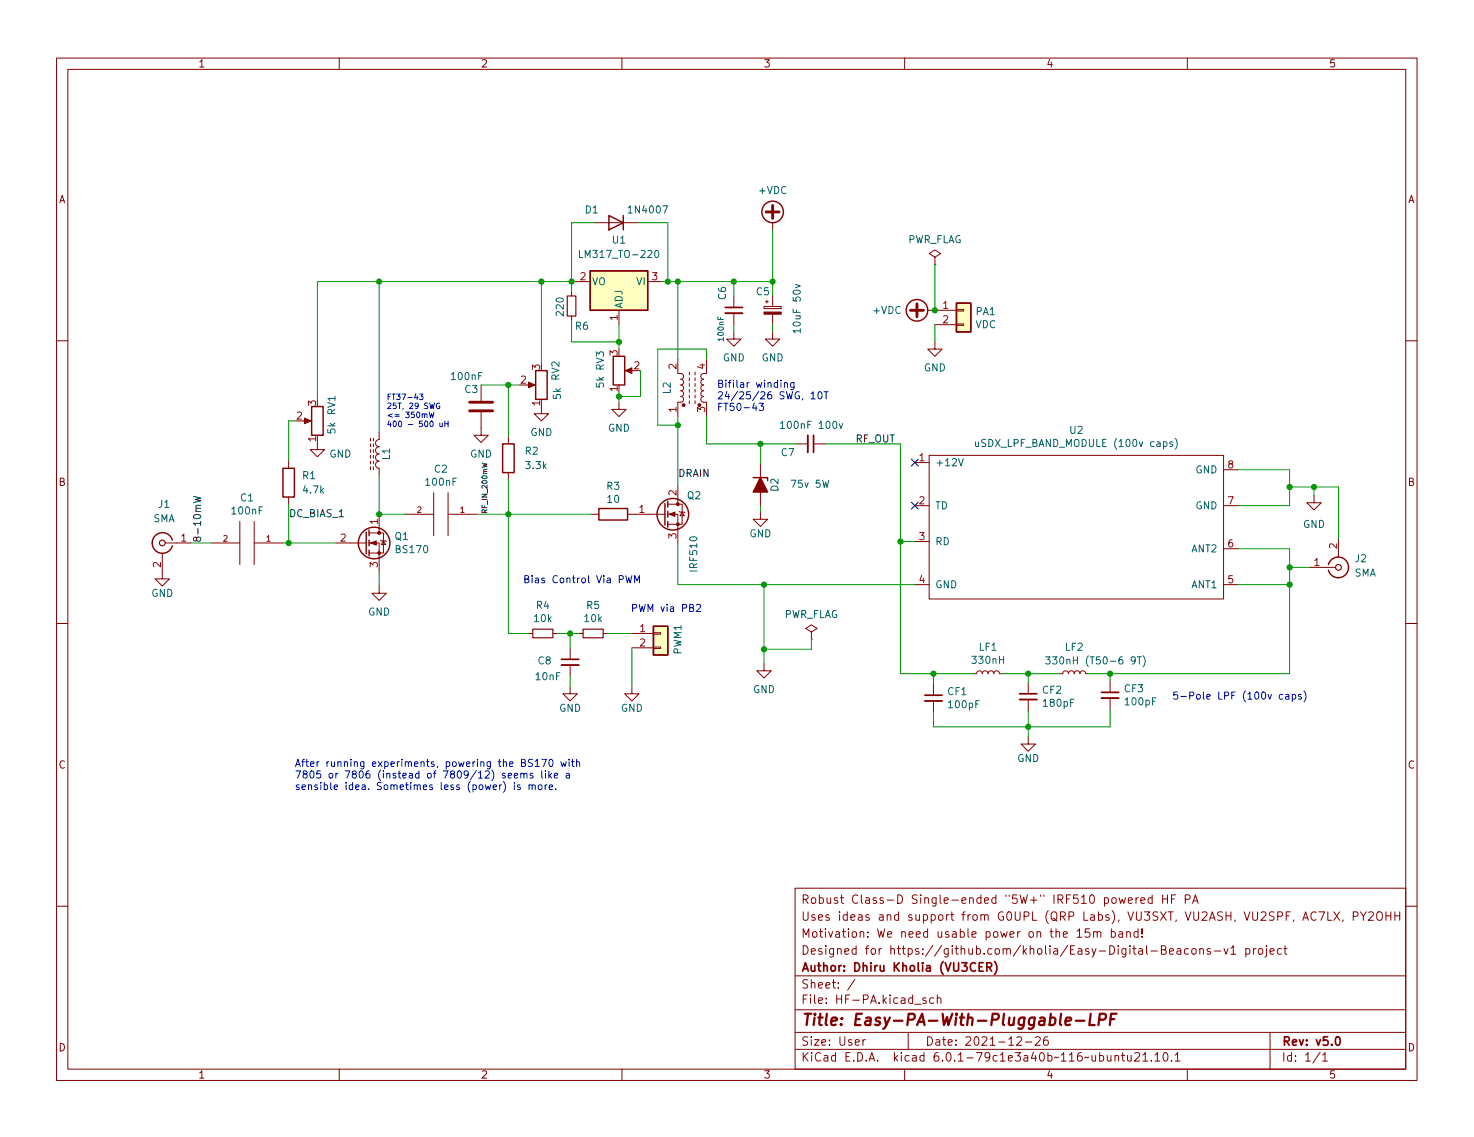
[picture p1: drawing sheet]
<svg xmlns="http://www.w3.org/2000/svg" width="261mm" height="201mm" viewBox="0 0 261 201" stroke-linecap="round" stroke-linejoin="round" font-family="sans-serif">
<g fill="none" stroke="#840000" stroke-width=".18">
<path d="M10 10.3h240.6v180.8h-240.6zM12 12.3h236.6v176.8h-236.6zM60 10.3v2M110 10.3v2M160 10.3v2M210 10.3v2M105.2 39.4h7.6M136.7 39.4v1.3M101.1 51.6v.7M101.1 55.9v.8M101.9 49.8h2.5M109.5 54.9v2.5"/>
<path d="M114.6 49.8h2.5M129.8 58.7v1.3h1.3l-1.3 1.2-1.3-1.2h1.3M129.8 52.3v2.1M129.8 55.4v2M135.1 54.2h3.1v.4h-3.1zM135.4 53.4h.5M135.6 53.1v.5M136.7 58.7v1.3h1.2l-1.2 1.2-1.3-1.2h1.3M136.7 52.3v1.9M136.7 55.6v1.8M164.1 54.9h5.1M165.4 45.5l1-.7-1-.6-1.1 .6 1.1 .7v1.3"/>
<path d="M165.4 46.8h.1M165.4 57.4h3.8M169.2 57.3h1.2v.2h-1.2zM169.2 54.8h1.2v.2h-1.2zM10 60.3h2M53.6 74.4h1M56.1 78.2v1.3h1.3l-1.3 1.3-1.2-1.3h1.2M65.5 77.5v.5M65.5 78.5v.5M65.5 79.5v.5M66 77.5v.5M66 78.5v.5"/>
<path d="M66 79.5v.5M67.1 76.5v1.2a.64 .64 0 0 0-.7 .7 .64 .64 0 0 0 .7 .6 .64 .64 0 0 0-.7 .6 .64 .64 0 0 0 .7 .7 .64 .64 0 0 0-.7 .6 .64 .64 0 0 0 .7 .7 .64 .64 0 0 0-.7 .6 .64 .64 0 0 0 .7 .6v1.3M85.1 72.9v4.1h1.3l-1.3 1.2-1.3-1.2h1.3M85.1 68.1v2.8M89.9 77.2v1.3M93.2 68.1h1M95.8 71.9v1.3h1.2l-1.2 1.2-1.3-1.2h1.3M109.5 71.1v1.3h1.2l-1.2 1.3-1.3-1.3h1.3M111 65.5h1M119.9 63.5v2.6h.7l.3 .5-.1 .3-.4 .2 .3 .1 .2 .3-.1 .4-.4 .2 .4 .2 .1 .4-.2 .3-.3 .1 .4 .2 .1 .4-.2 .3-.3 .1 .4 .2 .1 .4-.3 .4h-.7v2.6M121.9 65.8v.5M121.9 66.8v.5"/>
<path d="M121.9 67.8v.5M121.9 68.9v.5M121.9 69.9v.5M121.9 70.9v.5M122.9 65.8v.5M122.9 66.8v.5M122.9 67.8v.5M122.9 68.9v.5M122.9 69.9v.5M122.9 70.9v.5M125 63.5v2.6h-.8l-.2 .5 .1 .3 .4 .2-.4 .1-.1 .3 .1 .4 .4 .2-.4 .1-.1 .3 .1 .4 .4 .2-.4 .1-.1 .3v.4l.5 .2-.4 .2-.1 .4 .3 .4h.7v2.6M140.8 78.5h2.1"/>
<path d="M143.9 78.5h2M165.4 60.5v1.2h1.2l-1.2 1.3-1.3-1.3h1.3M248.6 60.3h2M28.7 97.8v4.6h1.3l-1.3 1.2-1.3-1.2h1.3M29.2 96h4.6M37.3 96h5.1M42.4 92.2v7.6M45 96h5M45 92.2v7.6M51.1 81.6v1.2M51.1 87.9v1.3M59.4 96h5.4"/>
<path d="M65.3 96h1.8v5.1M65.3 94.3h2.5v3.5h-2.5M65.5 80.5v.5M65.5 81.6v.5M65.5 82.6v.5M66 80.5v.5M66 81.6v.5M66 82.6v.5M67.1 90.9v3.4M67.3 95.5l.1 .1h.8l.1 .2M67.8 95.6l.4 .7h-.8zM71.6 90.9h5.1"/>
<path d="M76.7 87.1v7.7M79.2 87.1v7.7M79.2 90.9h5.1M89.9 83.6v1.3M104.6 90.9h1.3M111 90.9h6.6M118.1 90.9h1.8v5.1M118.1 89.2h2.5v3.5h-2.5M119.9 85.9v3.3M120.1 90.4l.2 .2h.7l.2 .1M120.6 90.6l.4 .6h-.7zM134.5 90.6v1.2h1.3l-1.3 1.3-1.3-1.3h1.3"/>
<path d="M134.5 81.9v7.7M161.8 81.8h2.5M161.8 89.4h2.5M161.8 95.8h2.5M164.3 80.5h52.1v25.4h-52.1zM216.4 89.4h2.5M216.4 97h2.5M216.4 83.1h2.5M232.4 87.6v1.3h1.3l-1.3 1.3-1.3-1.3h1.3M236.7 95.3v3.3M10 110.3h2M67.1 103.6v1.3h1.2l-1.2 1.3-1.3-1.3h1.3"/>
<path d="M93.5 112h.7M97.8 112h.8M100.8 114.6v2M100.8 117.6v2.1M102.4 112h.7M106.7 112h.7M111.8 112h3.8M111.8 114.6h3.8M115.6 114.4h1.2v.3h-1.2zM115.6 111.9h1.2v.3h-1.2zM135.1 117.4v1.2h1.3l-1.3 1.3-1.2-1.3h1.2M143.5 111.8l1-.7-1-.6-1 .6 1 .7v1.2"/>
<path d="M143.5 113h.1M161.8 103.4h2.5M172.2 119.1h.5M172.7 119.1l.2-.3 .3-.2 .4 .2 .1 .3 .2-.3 .3-.2 .4 .2 .2 .3 .2-.4h.4l.2 .1 .2 .3 .1-.3 .5-.2 .3 .2 .1 .3M176.8 119.1h.5M187.5 119.1h.5M188 119.1l.1-.3 .4-.2 .3 .2 .2 .3 .1-.3 .3-.2 .4 .2 .2 .3 .2-.4h.4l.3 .1 .1 .3 .2-.3 .4-.2 .3 .2 .1 .3M192 119.1h.5M216.4 103.4h2.5M231.6 100.3h4.6M248.6 110.3h2M100.8 121.4v1.3h1.3l-1.3 1.3-1.2-1.3h1.2"/>
<path d="M111.8 121.4v1.3h1.2l-1.2 1.3-1.3-1.3h1.3M165.1 120.9v2.1M165.1 124v2M181.9 130.3v1.3h1.2l-1.2 1.3-1.3-1.3h1.3M181.9 120.7v2M181.9 123.7v2M196.3 120.4v2M196.3 123.5v2M140.6 157.1h108v32h-108zM197.9 158.8l.3 1 .3-.8 .3 .8 .3-1M199.6 159.3l.7-.2-.1-.3h-.4l-.2 .2v.7h.6M200.9 158.8v1"/>
<path d="M201.3 158.8h-.2l-.2 .2M201.8 159.3l.7-.2-.1-.3h-.4l-.2 .2v.7h.6M203.8 158.8h-.5l-.2 .2v.5l.1 .2h.6M203.8 158.3v1.5M205.6 158.3v1.5M205.6 159h.9M206.5 158.3v1.5M207.2 159h.5M207.9 158.3h-.7v1.5M209.6 159h.7l.2-.2-.1-.4-.2-.1h-.6v1.5M210.9 159.8l.5-1.5 .5 1.5M211.1 159.3h.7"/>
<path d="M10 160.3h2M140.6 178.6h108M140.6 172.6h108M151.2 173.2l-1.3 1.9M161.8 177.6h1.1M163.8 176.5h-.4l-.2 .2 .1 .2 .5 .1v.4h-.6M165.1 176.5h-.4l-.3 .2v.5l.2 .2h.5M165.8 176.6l.2-.1h.3l.1 1M165.8 176v1.5M190.5 165.8h.8M192.7 164.3h-.7l-.1 .7 .2-.2 .5 .1 .2 .2-.1 .5-.2 .2-.6-.2M193.4 164.9l.2-.1h.4l.1 1"/>
<path d="M193.4 164.8v1M194.1 165l.2-.2h.3l.1 1M196.6 164.8h.4l.3 .2v.5l-.2 .2h-.5M196.6 164.3v1.5M197.9 164.8h.6l.1 1M198.6 165.1l-.5 .1a.29 .29 0 0 0-.3 .3 .29 .29 0 0 0 .3 .3l.5-.1M199.3 164.9l.2-.1h.3l.1 1M199.3 164.8v1M201.3 164.8h-.5l-.2 .2v.5l.1 .2h.6M201.3 164.3v1.5M202 165.6v.2M202 164.3v.9"/>
<path d="M208.2 167.8h.6v1M208.8 168.1l-.5 .1a.29 .29 0 0 0-.2 .3 .29 .29 0 0 0 .2 .3l.5-.1M210.2 167.8h-.4l-.3 .2v.5l.1 .2h.6M210.9 167.8h.4l.3 .2v.5l-.3 .3-.4-.1-.1-.2v-.5zM212.2 167.9l.2-.1h.4v1M212.2 167.8v1M214.1 167.8h-.4l-.2 .2 .1 .2 .5 .1v.4h-.6M214.8 168.2h1.1M216.5 167.8l.3 1 .4-1M217.7 167.7l.4-.4v1.5M217.7 168.8h.9M220.3 167.8h.5l.3 .2v.5l-.2 .2h-.6"/>
<path d="M220.3 167.8v1.5M221.7 167.8v1M222.1 167.8h-.3l-.1 .2M222.7 167.8h.4l.2 .2v.5l-.2 .3-.4-.1-.1-.2v-.5zM224 167.8v1.2l-.3 .3M224 167.3v.1M224.6 168.3l.7-.2v-.3h-.5l-.2 .2 .1 .7h.6M226.6 167.8h-.4l-.3 .2v.5l.2 .2h.5M227.1 167.8h.5M227.3 167.3v1.2l.3 .3M233.3 161.3h1l-.7 1.5M234.8 161.3v1.5h.8"/>
<path d="M235.9 161.3l1 1.5M236.9 161.3l-1 1.5M237.6 162.7l-.2 .3M239.3 162h.8l.1-.2-.1-.4-.2-.1h-.6v1.5M240.6 161.3l.5 .7 .5-.7M241.1 162v.8M242.1 161.4l.5-.1 .2 .1 .1 .3-.9 1.1h.9M243.6 161.5a.5 .5 0 0 1 .5-.2 .5 .5 0 0 1 .4 .5v.5a.5 .5 0 0 1-.5 .5 .5 .5 0 0 1-.5-.5zM245.1 161.3v1.5M245.1 162h.9M246 161.3v1.5M246.7 162h.9"/>
<path d="M246.7 161.3v1.5M247.6 161.3v1.5M248.6 160.3h2M60 189.1v2M110 189.1v2M140.6 185.6h108M140.6 182.6h108M152.6 183.9v1M153.1 183.9h-.3l-.2 .2M160 189.1v2M160.6 182.6v3M179.8 183.5l.6-.1 .2 .1 .1 .3-.9 1.1h.9"/>
<path d="M181.3 184.3h1.2M183.1 183.5l.6-.1 .2 .1 .1 .3-.9 1.1h.9M185.3 183.4a.59 .59 0 0 0-.7 .6v.6l.1 .2 .4 .1 .2-.2 .1-.5-.1-.2-.5-.1-.2 .3M197.2 186.8l.2-.1h.4v1M197.2 186.7v1M198.3 186.7h.6M198.6 186.2v1.2l.3 .3M199.4 186.7l.1 .9 .3 .1 .3-.2M200.1 186.7v1M200.7 186.3l.6-.1 .2 .1 .1 .3-1 1.1h1M202.1 186.6l.5-.4v1.5M202.1 187.7h.9"/>
<path d="M203.6 187.5v.2M204.3 186.6l.4-.4v1.5M204.3 187.7h.8M205.9 186.2h.2a.81 .81 0 0 1 .5 .6 .81 .81 0 0 1-.3 .8l-.1 .1a.81 .81 0 0 1-.6-.7 .81 .81 0 0 1 .3-.8zM207.2 187.5v.2M207.8 186.6l.5-.4v1.5M207.8 187.7h.9M210 189.1v2M224.6 182.6v6.5M233.5 186.1l-1.3 1.9M233.9 186.6l.4-.4v1.5M233.9 187.7h.9"/>
</g>
<path d="M128.3 54.4h3M143.9 77v3M99.3 116.6h3.1M163.6 123h3M180.3 122.7h3.1M194.8 122.4h3.1M173.2 171h.5M173.9 170.3h-.7v1.5h.7M174.5 171h.8l.1-.2-.1-.4-.2-.1h-.6v1.5M174.9 171l.5 .8M175.9 170a1.72 1.72 0 0 1 0 2.3M236.4 183.4h.1a.81 .81 0 0 1 .6 .6 .81 .81 0 0 1-.3 .8l-.1 .1a.81 .81 0 0 1-.6-.7 .81 .81 0 0 1 .3-.8z" fill="none" stroke="#840000" stroke-width=".3"/>
<path d="M192.9 179.3l-.2 2h.9M197.5 179.3h-1l-.2 2M188.5 180.6l.9-.2v-.4h-.6l-.3 .2v1l.2 .1 .5-.1M190.3 180.5h1.5M194.4 180.3h.8a.55 .55 0 0 0 .4-.4 .55 .55 0 0 0-.3-.6h-.8l-.2 2M196.4 180.2h.7" fill="none" stroke="#840000" stroke-width=".4"/>
<path d="M128.3 55.4h3M142.9 77v3M99.3 117.6h3.1M163.6 124h3M180.3 123.7h3.1M194.8 123.5h3.1" fill="none" stroke="#840000" stroke-width=".33"/>
<g fill="none" stroke="#840000" stroke-width=".25">
<path d="M107.7 38.1l2.5 1.3-2.5 1.3zM110.2 38.1v2.6M104.4 47.9h10.2v7h-10.2zM169.2 53.6h2.5v5.1h-2.5zM55.1 71.9h2v5.1h-2zM88.9 78.5h2v5.1h-2zM94.7 65.5h2.1v5.1h-2.1zM108.5 63h2v5.1h-2zM30.5 95.5a1.81 1.81 0 0 0-2.8-.9 1.81 1.81 0 0 0 0 2.9 1.81 1.81 0 0 0 2.8-1M50 82.8h2.1v5.1h-2.1zM64.8 94.1v3.8M65.3 93.7v1.1"/>
<path d="M65.3 95.5v1M65.3 97.3v1M105.9 89.9h5.1v2.1h-5.1zM117.6 89v3.9M118.1 88.7v1M118.1 90.4v1.1M118.1 92.2v1M133.2 84.5h2.6v.5M234.9 99.8a1.81 1.81 0 0 1 2.8-.9 1.81 1.81 0 0 1 0 2.9 1.81 1.81 0 0 1-2.8-.9M115.6 110.8h2.5v5h-2.5z"/>
<circle cx="136.7" cy="37.5" r="1.9"/>
<circle cx="162.2" cy="54.9" r="1.9"/>
<circle cx="66.2" cy="96" r="2.79"/>
<circle cx="119" cy="90.9" r="2.79"/>
</g>
<g fill="none" stroke="#840000" stroke-width=".2">
<path d="M100.3 52.3h1.6v3.6h-1.6zM94.2 111.3h3.6v1.5h-3.6zM103.1 111.3h3.6v1.5h-3.6z"/>
<circle cx="28.7" cy="96" r=".51"/>
<circle cx="236.7" cy="100.3" r=".51"/>
</g>
<g fill="#ffffc2" stroke="#ffffc2" stroke-width=".18">
<path d="M104.4 47.9h10.2v7h-10.2z"/>
<path d="M169.2 53.6h2.5v5.1h-2.5z"/>
<path d="M115.6 110.8h2.5v5h-2.5z"/>
</g>
<g fill="none" stroke="#006464" stroke-width=".18">
<path d="M102.5 44.3v1.2h.6M115.9 44.4l.2-.1a.68 .68 0 0 1 .4 .6 .68 .68 0 0 1-.4 .6l-.2-.1-.1-.3zM140.7 50.3l.8 .3-.8 .3M141.5 58.5h-1.2l.3 .4M141.5 58.2v.7M138 74.9l.4-.4v1.3M138 75.8h.8M148.4 74.9l.3 .9 .3-.9M172.5 78.1l.1 .8 .3 .1 .2-.1M207.4 78.2l-.3-.1-.2 .2v.2l.5 .1v.3h-.5M207.9 77.5a1.46 1.46 0 0 1 0 2M169.5 81.1l.5 1.3 .4-1.3"/>
<path d="M184.9 116.2h.8l-.4 .4 .4 .2v.5l-.2 .1-.6-.1M186.2 116.2h.7l-.4 .4 .4 .2v.5l-.2 .1-.5-.1M201.1 116.2h.8M201.5 116.2v1.2M202.2 116a1.46 1.46 0 0 1 0 1.9"/>
</g>
<path d="M135.5 37.5h2.3M136.7 36.3v2.3M161 54.9h2.3M162.2 53.7v2.3M83.1 72.7h4M83.1 71.1h4" fill="none" stroke="#840000" stroke-width=".51"/>
<g fill="#840000" stroke="#840000" stroke-width=".18">
<path d="M53.8 73.9l1.2 .5-1.2 .5z"/>
<path d="M65.5 96l1-.4v.8z"/>
<path d="M93.5 67.6l1.1 .5-1.1 .5z"/>
<path d="M110.6 65.5l1.2-.5v1.1z"/>
<path d="M135.1 55.2h3.1v.4h-3.1z"/>
<path d="M118.4 90.9l1-.3v.7z"/>
<circle cx="67.1" cy="97.8" r=".25"/>
<circle cx="67.1" cy="94.3" r=".25"/>
<circle cx="120.9" cy="71.6" r=".25"/>
<circle cx="119.9" cy="92.7" r=".25"/>
<circle cx="119.9" cy="89.2" r=".25"/>
</g>
<path d="M134.5 84.5l1.3 2.5h-2.6z" fill="#840000" stroke="#840000" stroke-width=".25"/>
<path d="M34.2 87.8l1.3 .3-.9 .2 .9 .3-1.3 .3M85.2 81.9l.9 .2-.6 .2 .6 .1-.9 .3" fill="none" stroke="#0f0f0f" stroke-width=".18"/>
<g fill="none" stroke="#0000c2" stroke-width=".18">
<path d="M74.2 69.7h.6l-.3 .4 .3 .1v.4l-.2 .1-.4-.1M75.9 72.9l.2 1 .2-.7 .2 .7 .3-1M77.7 71.3a.45 .45 0 0 0-.5 .5 .45 .45 0 0 0 .6 .4v-.4h-.2M77.8 74.8v.6h.4M78.2 74.8v.7M78.7 74.5v1M78.7 74.9h.6M79.3 74.5v1M134.3 71.3h.7l-.4 .5 .4 .1v.6l-.2 .1-.5-.1M138.1 67.2v.2M138.7 67.8l.2-.1h.3l.1 .8M138.7 67.7v.8"/>
<path d="M140.4 67.7v1l-.2 .2h-.3M140.4 67.7h-.3l-.3 .2 .1 .5h.5M143.5 69.6l.3-.3v1.2M143.5 70.5h.7M144.8 69.4l.2-.1a.68 .68 0 0 1 .4 .6 .68 .68 0 0 1-.4 .6l-.2-.1-.1-.3zM145.8 69.3h.7M146.1 69.3v1.2M110.7 101.8l.3 1.3 .2-.9 .3 .9 .3-1.3M112.2 103.1v-1.3l.5 .9 .4-.9v1.3M123.2 107l.5-.1 .2 .3-.8 1h.8M89.9 137.2l.6-.1-.1-.3h-.3l-.2 .1v.6h.5M91 137.2l.6-.1-.1-.3h-.3l-.2 .1v.6h.5"/>
<path d="M91 138.4v.1M91 138.8v.9M92 138.9l-.3-.1-.2 .2 .1 .2 .4 .1v.3h-.5M92.1 136.9l.2-.1h.3l.1 .8M92.1 136.8v.8M92.7 136.9l.1-.1h.3l.1 .8M93.6 138.9l.2-.1 .3 .1v.8M93.6 138.8v.9M94.1 139l.2-.2 .3 .1 .1 .8M94.2 134.4l-.5-.1-.2 .2 .1 .3 .5 .3v.3l-.2 .2-.4-.1M94.2 136.8h-.3l-.1 .1v.2l.4 .1v.3h-.4M94.7 134.7l.3-.4v1.3"/>
<path d="M94.7 135.6h.7M95.3 138.9l.3-.1 .3 .2v.4l-.3 .3-.3-.1-.1-.2zM95.8 134.3h.9l-.6 1.3M95.8 136.3v1.1l.2 .2M96.4 138.8v.9M96.5 136.3v.2M96.5 136.8v.8M96.8 138.8l-.4 .2M97.1 136.3v1.3M97.1 139.2l.6-.1v-.2l-.4-.1-.2 .2 .1 .6h.5M97.2 137.1l.4 .5M97.3 134.4l.1-.1a.68 .68 0 0 1 .4 .6 .68 .68 0 0 1-.4 .7 .84 .84 0 0 1-.1-1.2z"/>
<path d="M97.6 136.8l-.5 .4M98 137.2l.7-.1-.1-.3h-.4l-.2 .1 .1 .6h.5M98.3 139.5v.2M99.2 134.7l.2 .9 .3-.6 .2 .6 .3-.9M100.2 136.8h.4l.1 .8M100.6 134.3v.1M100.6 134.7v.9M100.7 137.1h-.4l-.2 .2 .2 .3 .4-.1M101.1 134.7h.5M101.3 134.3v1.1l.3 .2M102 134.8l.2-.1 .3 .1v.8M102 134.3v1.3"/>
<path d="M226.9 122.9l-.4-.1-.2 .2 .1 .6h.5M227.4 122.9h.5l.1 .7M228 123.1l-.5 .1-.1 .1 .1 .3h.5M228.6 122.9l.3-.1 .3 .2-.1 .6h-.5M228.6 122.8v1.3M230.1 122.9l-.3-.1-.1 .2v.2l.4 .1v.3h-.4M230.6 122.2a1.46 1.46 0 0 1 0 1.9"/>
</g>
<g fill="none" stroke="#009600" stroke-width=".18">
<path d="M105.2 39.4h-4.1v12.2M112.8 39.4h5.3v10.4M67.1 49.8v26.7M95.8 49.8v14.5M101.1 56.7v3.8h8.4M101.9 49.8h-45.8v20.8M109.5 57.4v4.3M117.1 49.8h19.6M119.9 49.8v13.7M129.8 49.8v2.5M129.8 57.4v1.3M136.7 40.7v11.6"/>
<path d="M136.7 57.4v1.3M165.4 46.8v8.1M165.4 57.4v3.1M52.3 74.4h-1.2v7.2M85.1 68.1h6.8M89.9 68.1v9.1M109.5 69.4v1.7M113.3 65.5v4.6h-3.8M119.9 73.7v12.2M125 63.5v-1.8h-8.7v13.5h3.6M125 73.7v4.8h15.8M134.5 78.5v3.4"/>
<path d="M145.9 78.5h13.4v40.6h12.9M33.8 96h3.5M50 96h9.4M51.1 89.2v6.8M67.1 84.1v6.8h4.5M84.3 90.9h20.3M89.9 84.9v27.1h3.6M119.9 96v7.4h41.9M134.5 89.6v1M159.3 95.8h2.5M218.9 97h9.2v22.1h-35.6M218.9 83.1h9.2v6.3h-9.2"/>
<path d="M228.1 86.1h8.6v9.2M232.4 86.1v1.5M67.1 101.1v2.5M98.6 112h3.8M100.8 112v2.6M100.8 119.7v1.7M107.4 112h4.4M111.8 114.6v6.8M135.1 103.4v14M143.5 113v1.8h-8.4M165.1 119.1v1.8M177.3 119.1h10.2"/>
<path d="M181.9 119.1v1.6M196.3 119.1v1.3M218.9 103.4h9.2M228.1 100.3h3.5M181.9 125.7v4.6M196.3 125.5v3h-31.2v-2.5"/>
</g>
<path d="M161.2 88.8l1.2 1.2M161.2 81.2l1.2 1.2M162.4 88.8l-1.2 1.2M162.4 81.2l-1.2 1.2" fill="none" stroke="#000084" stroke-width=".18"/>
<g fill="#009600" stroke="#009600" stroke-width=".18">
<circle cx="165.4" cy="54.9" r=".46"/>
<circle cx="135.1" cy="114.8" r=".46"/>
<circle cx="165.1" cy="119.1" r=".46"/>
<circle cx="159.3" cy="95.8" r=".46"/>
<circle cx="134.5" cy="78.5" r=".46"/>
<circle cx="135.1" cy="103.4" r=".46"/>
<circle cx="101.1" cy="49.8" r=".46"/>
<circle cx="95.8" cy="49.8" r=".46"/>
<circle cx="109.5" cy="60.5" r=".46"/>
<circle cx="89.9" cy="68.1" r=".46"/>
<circle cx="67.1" cy="49.8" r=".46"/>
<circle cx="51.1" cy="96" r=".46"/>
<circle cx="118.1" cy="49.8" r=".46"/>
<circle cx="119.9" cy="49.8" r=".46"/>
<circle cx="129.8" cy="49.8" r=".46"/>
<circle cx="136.7" cy="49.8" r=".46"/>
<circle cx="228.1" cy="103.4" r=".46"/>
<circle cx="228.1" cy="100.3" r=".46"/>
<circle cx="196.3" cy="119.1" r=".46"/>
<circle cx="228.1" cy="86.1" r=".46"/>
<circle cx="181.9" cy="128.5" r=".46"/>
<circle cx="232.4" cy="86.1" r=".46"/>
<circle cx="181.9" cy="119.1" r=".46"/>
<circle cx="109.5" cy="70.1" r=".46"/>
<circle cx="119.9" cy="75.2" r=".46"/>
<circle cx="67.1" cy="90.9" r=".46"/>
<circle cx="100.8" cy="112" r=".46"/>
<circle cx="89.9" cy="90.9" r=".46"/>
</g>
<text font-size="2.8" fill="#840000" x="141.6" y="181.4">Title: Easy-PA-With-Pluggable-LPF</text>
<g font-size="2.1" fill="#840000">
<text x="141.6" y="159.8">Robust Class-D Single-ended &quot;5W+&quot; IRF510 powered HF PA</text>
<text x="141.6" y="165.8">Motivation: We need usable power on the 15m band!</text>
<text x="141.6" y="162.8">Uses ideas and support from G0UPL (QRP Labs), VU3SXT, VU2ASH, VU2SPF, AC7LX, PY2OHH</text>
<text x="141.6" y="171.8">Author: Dhiru Kholia (VU3CER)</text>
<text x="141.6" y="168.8">Designed for https://github.com/kholia/Easy-Digital-Beacons-v1 project</text>
<text x="141.6" y="177.5">File: HF-PA.kicad_sch</text>
<text x="141.6" y="174.8">Sheet: /</text>
<text x="141.6" y="184.9">Size: User</text>
<text x="163.6" y="184.9">Date: 2021-12-26</text>
<text x="226.6" y="184.9">Rev: v5.0</text>
<text x="141.6" y="187.7">KiCad E.D.A. kicad 6.0.1-79c1e3a40b~116~ubuntu21.10.1</text>
<text x="226.6" y="187.7">Id: 1/1</text>
</g>
<g font-size="1.8" fill="#840000">
<text x="35" y="11.9">1</text>
<text x="85" y="11.9">2</text>
<text x="135" y="11.9">3</text>
<text x="185" y="11.9">4</text>
<text x="235" y="11.9">5</text>
<text x="10.3" y="35.9">A</text>
<text x="249" y="35.9">A</text>
<text x="10.3" y="85.9">B</text>
<text x="249" y="85.9">B</text>
<text x="10.3" y="135.9">C</text>
<text x="249" y="135.9">C</text>
<text x="10.3" y="185.9">D</text>
<text x="249" y="185.9">D</text>
<text x="35" y="190.7">1</text>
<text x="85" y="190.7">2</text>
<text x="135" y="190.7">3</text>
<text x="185" y="190.7">4</text>
<text x="235" y="190.7">5</text>
</g>
<g font-size="1.8" fill="#006464">
<text x="134.3" y="34.3">+VDC</text>
<text x="103.5" y="37.7">D1</text>
<text x="111.5" y="37.7">1N4007</text>
<text x="103.2" y="45.6">LM317_TO-220</text>
<text x="108.3" y="43.1">U1</text>
<text x="160.4" y="43">PWR_FLAG</text>
<text x="104.6" y="50.4">VO</text>
<text x="112.6" y="50.4">VI</text>
<text x="128.4" y="53" transform="rotate(-90 128.4 53)">C6</text>
<text x="133.8" y="52.2">C5</text>
<text x="99.7" y="55.7" transform="rotate(-90 99.7 55.7)">220</text>
<text x="101.8" y="58.3">R6</text>
<text x="110.1" y="54.6" transform="rotate(-90 110.1 54.6)">ADJ</text>
<text x="141.6" y="58.4" transform="rotate(-90 141.6 58.4)">10uF 50v</text>
<text x="154.5" y="55.5">+VDC</text>
<text x="172.5" y="58">VDC</text>
<text x="172.6" y="55.7">PA1</text>
<text x="127.8" y="63.9">GND</text>
<text x="134.7" y="63.9">GND</text>
<text x="163.4" y="65.7">GND</text>
<text x="80" y="67.2">100nF</text>
<text x="82.2" y="69.5">C3</text>
<text x="98.9" y="67.3" transform="rotate(-90 98.9 67.3)">RV2</text>
<text x="99.2" y="70.6" transform="rotate(-90 99.2 70.6)">5k</text>
<text x="106.8" y="68.6" transform="rotate(-90 106.8 68.6)">5k RV3</text>
<text x="118.6" y="69.6" transform="rotate(-90 118.6 69.6)">L2</text>
<text x="59.3" y="76.7" transform="rotate(-90 59.3 76.7)">5k</text>
<text x="59.3" y="73.4" transform="rotate(-90 59.3 73.4)">RV1</text>
<text x="93.8" y="77.1">GND</text>
<text x="107.5" y="76.3">GND</text>
<text x="138.7" y="75.8">100nF 100v</text>
<text x="189.2" y="76.7">U2</text>
<text x="58.2" y="80.9">GND</text>
<text x="69" y="81.3" transform="rotate(-90 69 81.3)">L1</text>
<text x="76.8" y="83.6">C2</text>
<text x="83.1" y="80.9">GND</text>
<text x="92.9" y="80.4">R2</text>
<text x="93.1" y="82.9">3.3k</text>
<text x="138.2" y="80.7">C7</text>
<text x="165.4" y="82.4">+12V</text>
<text x="173.4" y="79">uSDX_LPF_BAND_MODULE (100v caps)</text>
<text x="211.5" y="83.7">GND</text>
<text x="28" y="89.8">J1</text>
<text x="42.6" y="88.7">C1</text>
<text x="53.5" y="84.7">R1</text>
<text x="53.7" y="87.3">4.7k</text>
<text x="75.4" y="85.9">100nF</text>
<text x="107.3" y="86.6">R3</text>
<text x="107.5" y="88.9">10</text>
<text x="121.6" y="88.3">Q2</text>
<text x="137.7" y="86.9" transform="rotate(-90 137.7 86.9)">D2</text>
<text x="140.2" y="86.2">75v 5W</text>
<text x="27.1" y="92.3">SMA</text>
<text x="41.1" y="91">100nF</text>
<text x="69.9" y="95.5">Q1</text>
<text x="132.5" y="95">GND</text>
<text x="165.4" y="90.1">TD</text>
<text x="211.5" y="90.1">GND</text>
<text x="230.4" y="93.4">GND</text>
<text x="70.1" y="97.8">BS170</text>
<text x="123.3" y="100.9" transform="rotate(-90 123.3 100.9)">IRF510</text>
<text x="165.4" y="96.4">RD</text>
<text x="210.8" y="97.7">ANT2</text>
<text x="239.5" y="102">SMA</text>
<text x="239.7" y="99.4">J2</text>
<text x="26.7" y="105.6">GND</text>
<text x="94.9" y="107.7">R4</text>
<text x="103.8" y="107.7">R5</text>
<text x="165.4" y="104">GND</text>
<text x="210.8" y="104">ANT1</text>
<text x="65.1" y="108.9">GND</text>
<text x="94.5" y="110">10k</text>
<text x="103.4" y="110">10k</text>
<text x="138.5" y="109.3">PWR_FLAG</text>
<text x="95.2" y="117.5">C8</text>
<text x="120.5" y="115.7" transform="rotate(-90 120.5 115.7)">PWM1</text>
<text x="172.1" y="117.4">330nH</text>
<text x="173.2" y="115.1">LF1</text>
<text x="186.7" y="117.5">330nH (T50-6 9T)</text>
<text x="188.4" y="115.1">LF2</text>
<text x="94.8" y="120.3">10nF</text>
<text x="98.9" y="125.9">GND</text>
<text x="109.8" y="125.9">GND</text>
<text x="133.2" y="122.6">GND</text>
<text x="167.6" y="122.9">CF1</text>
<text x="167.9" y="125.2">100pF</text>
<text x="184.4" y="122.7">CF2</text>
<text x="184.7" y="125">180pF</text>
<text x="198.9" y="122.4">CF3</text>
<text x="199.1" y="124.7">100pF</text>
<text x="179.9" y="134.8">GND</text>
</g>
<g font-size="1.8" fill="#a90000">
<text x="102.6" y="49.5">2</text>
<text x="115.3" y="49.5">3</text>
<text x="109.2" y="56.6" transform="rotate(-90 109.2 56.6)">1</text>
<text x="166.8" y="54.6">1</text>
<text x="166.8" y="57.2">2</text>
<text x="95.5" y="65.4" transform="rotate(-90 95.5 65.4)">3</text>
<text x="109.2" y="62.9" transform="rotate(-90 109.2 62.9)">3</text>
<text x="112.2" y="65.3">2</text>
<text x="119.6" y="65.3" transform="rotate(-90 119.6 65.3)">2</text>
<text x="124.7" y="65.3" transform="rotate(-90 124.7 65.3)">4</text>
<text x="55.9" y="71.8" transform="rotate(-90 55.9 71.8)">3</text>
<text x="92.1" y="67.8">2</text>
<text x="95.5" y="71.8" transform="rotate(-90 95.5 71.8)">1</text>
<text x="109.2" y="69.2" transform="rotate(-90 109.2 69.2)">1</text>
<text x="52.5" y="74.2">2</text>
<text x="119.6" y="72.9" transform="rotate(-90 119.6 72.9)">1</text>
<text x="124.7" y="72.9" transform="rotate(-90 124.7 72.9)">3</text>
<text x="55.9" y="78.1" transform="rotate(-90 55.9 78.1)">1</text>
<text x="162.6" y="81.6">1</text>
<text x="217.2" y="82.8">8</text>
<text x="119.6" y="87.6" transform="rotate(-90 119.6 87.6)">2</text>
<text x="162.6" y="89.2">2</text>
<text x="217.2" y="89.2">7</text>
<text x="32" y="95.8">1</text>
<text x="60.2" y="95.8">2</text>
<text x="66.8" y="92.7" transform="rotate(-90 66.8 92.7)">1</text>
<text x="113" y="90.7">1</text>
<text x="119.6" y="95.3" transform="rotate(-90 119.6 95.3)">3</text>
<text x="162.6" y="95.5">3</text>
<text x="28.4" y="100.3" transform="rotate(-90 28.4 100.3)">2</text>
<text x="66.8" y="100.3" transform="rotate(-90 66.8 100.3)">3</text>
<text x="217.2" y="96.8">6</text>
<text x="232.4" y="100.1">1</text>
<text x="236.5" y="97" transform="rotate(-90 236.5 97)">2</text>
<text x="162.6" y="103.1">4</text>
<text x="217.2" y="103.1">5</text>
<text x="113.2" y="111.8">1</text>
<text x="113.2" y="114.3">2</text>
</g>
<g font-size="1.8" fill="#0000c2">
<text x="126.7" y="68.6">Bifilar winding</text>
<text x="126.7" y="70.6">24/25/26 SWG, 10T</text>
<text x="126.7" y="72.7">FT50-43</text>
<text x="92.5" y="103.1">Bias Control Via PWM</text>
<text x="111.5" y="108.2">PWM via PB2</text>
<text x="207.3" y="123.7">5-Pole LPF (100v caps)</text>
<text x="52.1" y="135.6">After running experiments, powering the BS170 with</text>
<text x="52.1" y="137.7">7805 or 7806 (instead of 7809/12) seems like a</text>
<text x="52.1" y="139.7">sensible idea. Sometimes less (power) is more.</text>
</g>
<g font-size="1.8" fill="#0f0f0f">
<text x="151.3" y="78.2">RF_OUT</text>
<text x="119.9" y="84.3">DRAIN</text>
<text x="51.1" y="91.5">DC_BIAS_1</text>
<text x="35.6" y="96" transform="rotate(-90 35.6 96)">8-10mW</text>
</g>
<text font-size="1.4" fill="#006464" x="128" y="60.2" transform="rotate(-90 128 60.2)">100nF</text>
<g font-size="1.4" fill="#0000c2">
<text x="68.3" y="70.7">FT37-43</text>
<text x="68.3" y="72.3">25T, 29 SWG</text>
<text x="68.3" y="73.9">&lt;= 350mW</text>
<text x="68.3" y="75.5">400 - 500 uH</text>
</g>
<g font-size="1.4" fill="#a90000">
<text x="39.5" y="95.8">2</text>
<text x="47.1" y="95.8">1</text>
<text x="73.8" y="90.7">2</text>
<text x="81.4" y="90.7">1</text>
</g>
<text font-size="1.2" fill="#0f0f0f" x="86.2" y="90.9" transform="rotate(-90 86.2 90.9)">RF_IN_200mW</text>
</svg>
